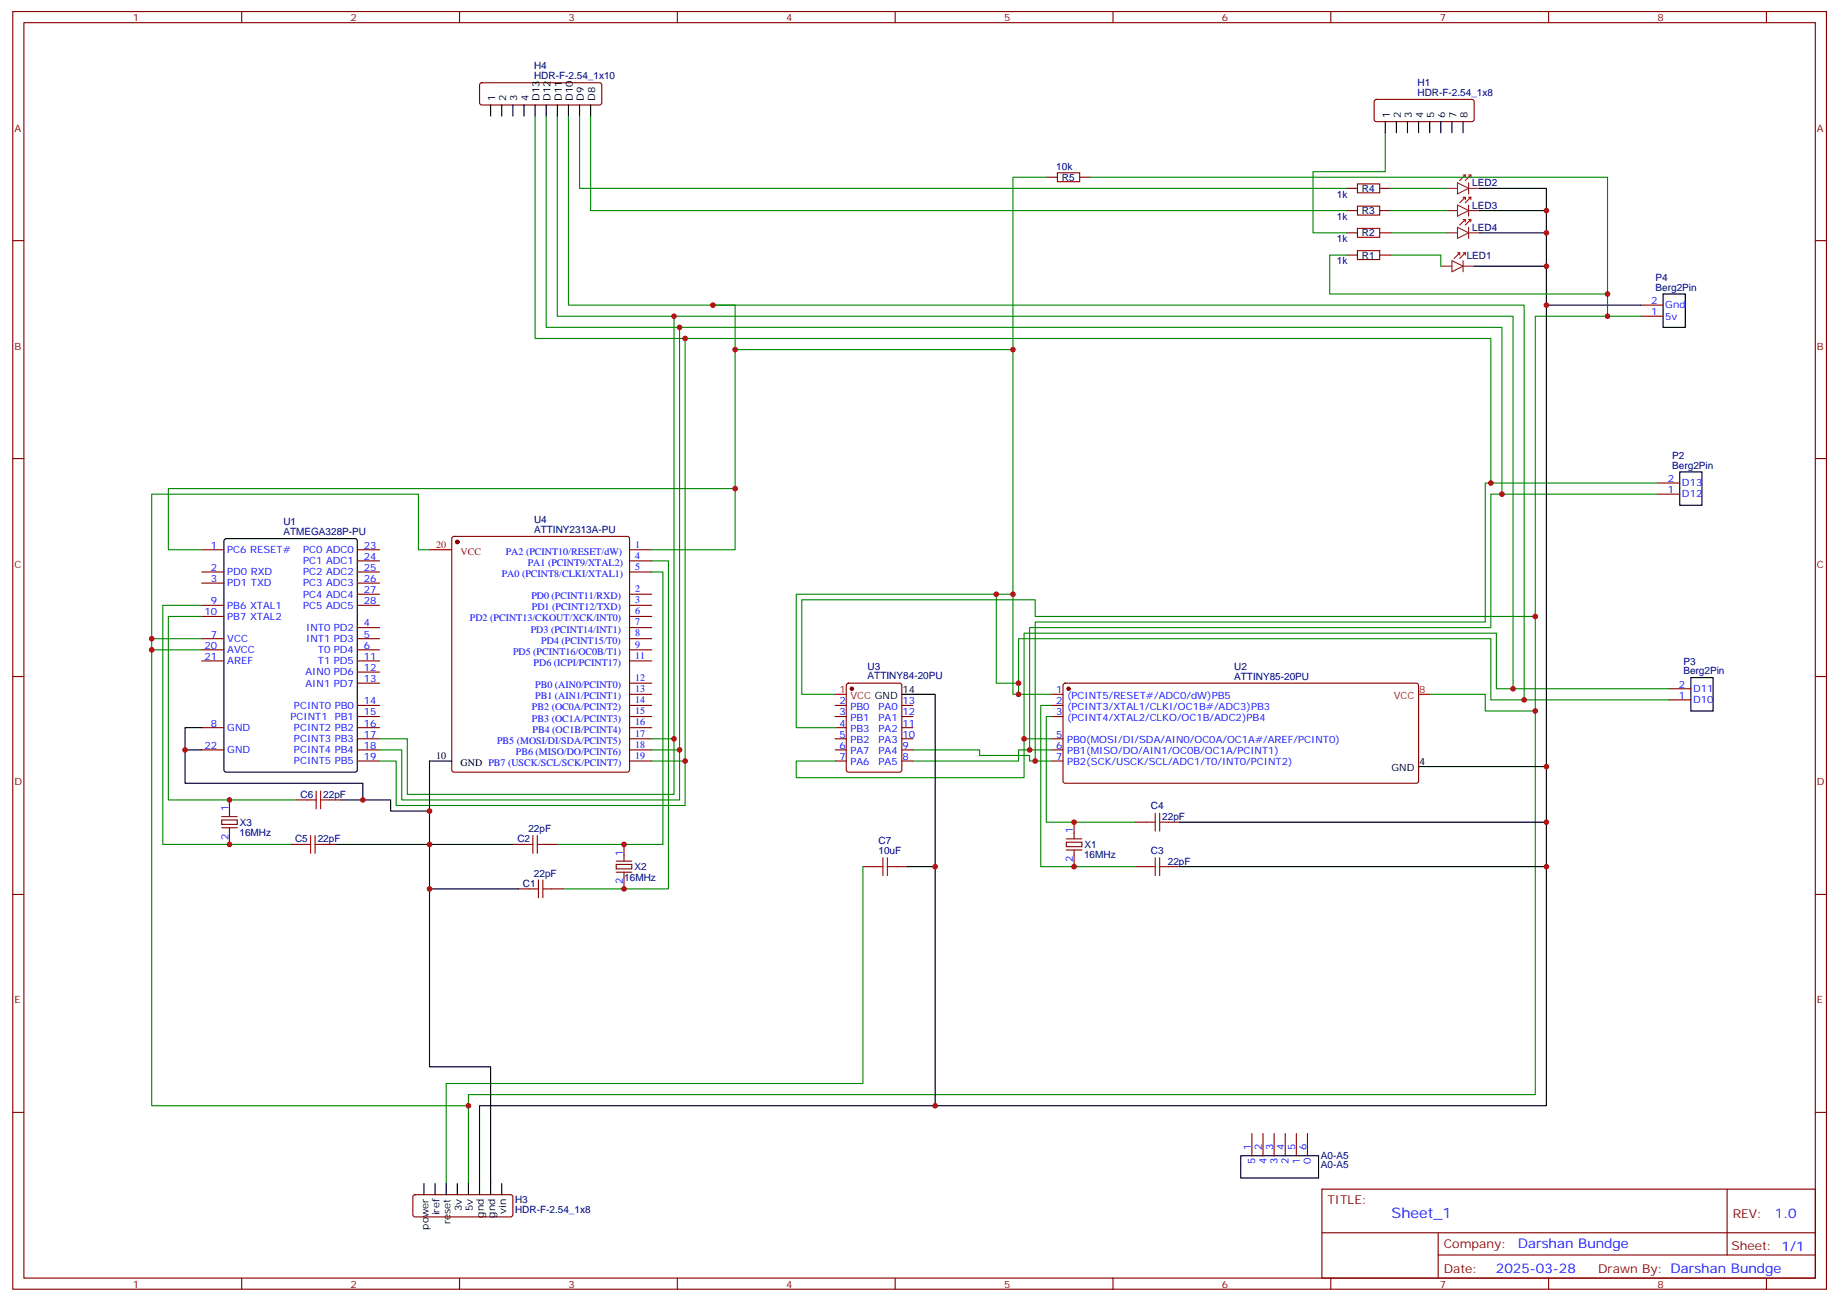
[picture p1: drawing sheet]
<svg xmlns="http://www.w3.org/2000/svg" width="583mm" height="413mm" viewBox="0 0 583 413" stroke-linecap="round" stroke-linejoin="round" font-family="sans-serif">
<g fill="none" stroke="#870000" stroke-width=".35">
<path d="M4.1 3.7h575.7v405.3h-575.7zM7.6 7.2h568.7v398.3h-568.7zM76.7 3.7v3.5M145.9 3.7v3.5M215 3.7v3.5M284.2 3.7v3.5M353.3 3.7v3.5M422.5 3.7v3.5M491.6 3.7v3.5M560.7 3.7v3.5M152.5 26.5l.4-.3h37.4l.5 .3 .2 .5v5.6l-.2 .5-.5 .2h-37.4l-.5-.2-.2-.5v-5.6zM436.4 31.7l.5-.2h30.4l.5 .2 .2 .5v5.7l-.3 .5-.4 .2h-30.4l-.5-.2-.2-.5v-5.7z"/>
<path d="M332.1 56.2h3.6M342.7 56.2h3.6M427.4 59.8h3.5M438 59.8h3.5M4.1 76.3h3.5M427.4 66.8h3.5M427.4 73.9h3.5M438 66.8h3.5M438 73.9h3.5M576.3 76.3h3.5M427.4 80.9h3.5M438 80.9h3.5"/>
<path d="M520.9 96.8h7M520.9 100.3h7M4.1 145.5h3.5M526.2 156.8h7M526.2 153.2h7M576.3 145.5h3.5M64 174.4h7.1M113.4 174.4h7.1M113.4 177.9h7.1M143.6 170.4l.5-.2h55l.5 .2 .2 .5v73.4l-.2 .5-.5 .2h-55l-.5-.3-.2-.4v-73.4zM199.8 174.4h7.1M199.8 177.9h7.1"/>
<path d="M64 181.5h7.1M64 185h7.1M64 192.1h7.1M64 195.6h7.1M113.4 181.5h7.1M113.4 185h7.1M113.4 199.1h7.1M113.4 192.1h7.1M113.4 188.5h7.1M199.8 181.5h7.1M199.8 199.1h7.1M199.8 192.1h7.1"/>
<path d="M199.8 195.6h7.1M199.8 188.5h7.1M4.1 214.6h3.5M64 202.6h7.1M64 206.2h7.1M64 209.7h7.1M113.4 202.6h7.1M113.4 206.2h7.1M113.4 209.7h7.1M113.4 213.2h7.1M113.4 216.7h7.1M199.8 202.6h7.1"/>
<path d="M199.8 206.2h7.1M199.8 209.7h7.1M199.8 216.7h7.1M268.9 217l.4-.3h16.3l.6 .5 .1 27.1-.5 .6-16.5 .1-.6-.5-.1-27zM337.7 217l.4-.3 111.8 .1 .4 .7v30.6l-.7 .4-111.7-.1-.5-.6v-30.3zM529.7 218.5h7.1M576.3 214.6h3.5M64 230.9h7.1M64 237.9h7.1M113.4 230.9h7.1M113.4 223.8h7.1M113.4 227.3h7.1"/>
<path d="M113.4 234.4h7.1M113.4 237.9h7.1M199.8 230.9h7.1M199.8 223.8h7.1M199.8 227.3h7.1M199.8 234.4h7.1M199.8 237.9h7.1M199.8 220.3h7.1M265.1 230.9h3.5M265.1 223.8h3.5M265.1 227.3h3.5M265.1 234.4h3.5"/>
<path d="M265.1 237.9h3.5M286.3 230.9h3.5M286.3 223.8h3.5M286.3 227.3h3.5M286.3 234.4h3.5M286.3 237.9h3.5M333.9 223.8h3.5M333.9 227.3h3.5M333.9 234.4h3.5M333.9 237.9h3.5M333.9 220.3h3.5M529.7 222h7.1"/>
<path d="M72.8 253.8v5.3M94 253.8h3.5M104.6 253.8h3.5M113.4 241.4h7.1M199.8 241.4h7.1M265.1 241.4h3.5M286.3 241.4h3.5M333.9 241.4h3.5M70.4 260.1h4.9v1.4h-4.9zM72.8 262.6v5.3M92.3 267.9h3.5M102.8 267.9h3.6"/>
<path d="M162.8 267.9h3.5M173.4 267.9h3.5M195.6 274.2h5v1.5h-5zM198.1 276.7v5.3M198.1 267.9v5.3M273.9 275h3.6M284.5 275h3.5M338.5 267.2h4.9v1.4h-4.9zM341 269.7v5.3M341 260.8v5.3M360.4 275h3.5M360.4 260.8h3.5"/>
<path d="M370.9 275h3.6M370.9 260.8h3.6M4.1 283.8h3.5M164.6 282h3.5M175.2 282h3.5M576.3 283.8h3.5M4.1 352.9h3.5M397.4 359.6v7.1M400.9 359.6v7.1M404.5 359.6v7.1M408 359.6v7.1M411.5 359.6v7.1"/>
<path d="M415 359.6v7.1M576.3 352.9h3.5M131.3 379.2l.5-.2h30.3l.5 .2 .2 .5v5.7l-.2 .5-.5 .2h-30.3l-.5-.3-.2-.4v-5.7zM419.6 377.3h156.7v28.2h-156.7zM548.3 377.3v20.9M419.7 391.1h156.4M456.5 398.2h119.6M456.5 391.1v14.1M76.7 405.5v3.5M145.9 405.5v3.5M215 405.5v3.5M284.2 405.5v3.5"/>
<path d="M353.3 405.5v3.5M422.5 405.5v3.5M491.6 405.5v3.5M560.7 405.5v3.5"/>
</g>
<g fill="none" stroke="#a10000" stroke-width=".35">
<path d="M335.7 54.8h7v2.8h-7zM430.9 58.3h7.1v2.9h-7.1zM430.9 65.4h7.1v2.8h-7.1zM430.9 72.5h7.1v2.8h-7.1zM430.9 79.5h7.1v2.8h-7.1zM97.5 253.8h2.9M100.4 251v5.6M101.8 253.8h2.8M101.8 251v5.6M366.7 258v5.7M368.1 258v5.7M95.8 267.9h2.8"/>
<path d="M98.6 265.1v5.6M100 267.9h2.8M100 265.1v5.6M166.3 267.9h2.9M169.2 265.1v5.6M170.6 267.9h2.8M170.6 265.1v5.6M170.9 279.2v5.6M172.3 279.2v5.6M277.5 275h2.8M280.3 272.1v5.7M281.7 275h2.8"/>
<path d="M281.7 272.1v5.7M363.9 275h2.8M363.9 260.8h2.8M366.7 272.1v5.7M368.1 275h2.8M368.1 260.8h2.8M368.1 272.1v5.7M168.1 282h2.8M172.3 282h2.9"/>
</g>
<g fill="none" stroke="#000" stroke-width=".35">
<path d="M155.8 33.3v3.5M159.3 33.3v3.5M162.8 33.3v3.5M166.3 33.3v3.5M169.9 33.3v3.5M173.4 33.3v3.5M176.9 33.3v3.5M180.4 33.3v3.5M184 33.3v3.5M187.5 33.3v3.5M439.7 38.6v3.5M443.3 38.6v3.5"/>
<path d="M446.8 38.6v3.5M450.3 38.6v3.5M453.8 38.6v3.5M457.4 38.6v3.5M460.9 38.6v3.5M464.4 38.6v3.5M469.7 59.8h21.2v24.7M469.7 66.8h21.2M469.7 73.9h21.2M468 84.5h22.9v12.3M520.9 96.8h-30v254h-338.7v28.2M527.9 93.3h7.1v10.6h-7.1z"/>
<path d="M533.2 149.7h7.1v10.6h-7.1zM71.3 171.1l.5-.2h40.9l.7 .4v73l-.4 .6-41.2 .1-.7-.5v-72.9zM536.8 215h7v10.6h-7zM58.7 237.9h5.3M64 230.9h-5.3v17.6h56.5v5.3M286.3 220.3h10.6v54.7h-8.9M108.1 253.8h15.9v3.5h12.3M143.4 241.4h-7.1v26.5h26.5M450.3 243.2h40.6M106.4 267.9h29.9v14.1h28.3M296.9 275v75.8M374.5 260.8h116.4"/>
<path d="M374.5 275h116.4M136.3 282v56.5h19.5v40.5M134.6 375.5v3.5M138.1 375.5v3.5M141.6 375.5v3.5M145.2 375.5v3.5M148.7 375.5v3.5M159.3 375.5v3.5M393.9 366.7h24.7v7h-24.7z"/>
</g>
<g fill="#870000" stroke="#870000" stroke-width=".35">
<circle cx="145.2" cy="171.9" r=".53"/>
<circle cx="270.4" cy="218.5" r=".53"/>
<circle cx="339.2" cy="218.5" r=".53"/>
</g>
<g fill="none" stroke="#f00" stroke-width=".35">
<path d="M464.4 55.5h.7M465.1 55.5v.7M465.1 55.5l-1.7 1.8M466.2 55.5h.7M466.9 55.5v.7M466.9 55.5l-1.8 1.8M464.4 62.6h.7M464.4 69.6h.7M465.1 62.6l-1.7 1.7M465.1 62.6v.7M465.1 69.6v.7M465.1 69.6l-1.7 1.8"/>
<path d="M466.2 62.6h.7M466.2 69.6h.7M466.9 62.6l-1.8 1.7M466.9 62.6v.7M466.9 69.6v.7M466.9 69.6l-1.8 1.8M462.7 80.2h.7M463.4 80.2l-1.8 1.8M463.4 80.2v.7M464.4 80.2h.7M465.1 80.2v.7M465.1 80.2l-1.7 1.8"/>
<path d="M136.3 174.4h7.1M265.1 220.3h3.5M450.3 220.3h3.5"/>
</g>
<path d="M70.4 259.1h4.9M70.4 262.6h4.9M195.6 276.7h5M195.6 273.2h5M338.5 269.7h4.9M338.5 266.1h4.9" fill="none" stroke="#871200" stroke-width=".35"/>
<g fill="none" stroke="#8c2424" stroke-width=".35">
<path d="M459.1 59.8h3.6M462.7 58l3.5 1.8-3.5 1.7zM466.2 58v3.5M466.2 59.8h3.5M459.1 66.8h3.6M459.1 73.9h3.6M462.7 65.1l3.5 1.7-3.5 1.8zM462.7 72.1l3.5 1.8-3.5 1.7zM466.2 65.1v3.5M466.2 72.1v3.5M466.2 66.8h3.5M466.2 73.9h3.5"/>
<path d="M457.4 84.5h3.5M460.9 82.7l3.5 1.8-3.5 1.7zM464.4 82.7v3.5M464.4 84.5h3.6"/>
</g>
<g fill="none" stroke="#008700" stroke-width=".35">
<path d="M169.9 36.8v70.6h303.4v45.8h52.9M173.4 36.8v67.1h303.4v52.9h49.4M176.9 36.8v63.5h303.4v118.2h49.4M180.4 36.8v60h303.4v125.2h45.9M184 36.8v23h243.4M187.5 36.8v30h239.9M332.1 56.2h-10.5v164.1h12.3M346.3 56.2h164v44.1M439.7 42.1v12.4h-22.9v19.4h10.6M441.5 59.8h17.6M441.5 73.9h17.6M441.5 66.8h17.6"/>
<path d="M226.3 96.8h7.1v77.6h-26.5M427.4 80.9h-5.3v12.4h88.2M441.5 80.9h15.9v3.6M214 100.3v151.7h-84.7v-17.6h-8.8M215.7 103.9v149.9h-88.2v-15.9h-7M217.5 107.4v148.2h-91.7v-14.2h-5.3M233.4 110.9h88.2M520.9 100.3h-33.5v247h-338.7v28.2M233.4 155h-180v19.4h10.6M473.3 153.2h-1.8v44.1h-142.9v44.1h5.3M476.8 156.8h-3.5v42.3h-146.5v38.8h7.1M136.3 174.4h-3.5v-17.6h-84.6v45.8"/>
<path d="M206.9 177.9h5.3v104.1h-33.5M64 192.1h-12.3v75.8h40.6M64 195.6h-10.6v58.2h40.6M206.9 181.5h3.5v86.4h-33.5M316.3 188.5v28.2h7M321.6 188.5h-68.8v42.4h12.3M487.4 195.6h-158.8v-5.3h-74.1v30h10.6M64 206.2h-15.8v144.6h100.5M64 202.6h-15.8v3.6M480.3 218.5h-5.3v-17.6h-149.9v33.5h8.8M206.9 237.9h8.8M206.9 234.4h7.1"/>
<path d="M289.8 237.9h21.2v1.8h15.8v1.7h1.8M323.3 220.3v-17.7h150v19.4h10.5M325.1 234.4v12.3h-72.3v-5.3h12.3M326.8 237.9h-3.5v3.5h-33.5M333.9 223.8h-3.5v51.2h30M333.9 227.3h-1.8v33.5h28.3M453.8 220.3h17.7v5.3h15.9M206.9 241.4h10.6M273.9 275v68.7h-132.3v31.8"/>
</g>
<g fill="#c00">
<circle cx="321.6" cy="188.5" r=".88"/>
<circle cx="483.8" cy="222" r=".88"/>
<circle cx="323.3" cy="220.3" r=".88"/>
<circle cx="316.3" cy="188.5" r=".88"/>
<circle cx="323.3" cy="216.7" r=".88"/>
<circle cx="480.3" cy="218.5" r=".88"/>
<circle cx="476.8" cy="156.8" r=".88"/>
<circle cx="473.3" cy="153.2" r=".88"/>
<circle cx="325.1" cy="234.4" r=".88"/>
<circle cx="326.8" cy="237.9" r=".88"/>
<circle cx="328.6" cy="241.4" r=".88"/>
<circle cx="341" cy="260.8" r=".88"/>
<circle cx="341" cy="275" r=".88"/>
<circle cx="487.4" cy="225.6" r=".88"/>
<circle cx="487.4" cy="195.6" r=".88"/>
<circle cx="226.3" cy="96.8" r=".88"/>
<circle cx="148.7" cy="350.8" r=".88"/>
<circle cx="48.2" cy="206.2" r=".88"/>
<circle cx="48.2" cy="202.6" r=".88"/>
<circle cx="233.4" cy="110.9" r=".88"/>
<circle cx="233.4" cy="155" r=".88"/>
<circle cx="214" cy="100.3" r=".88"/>
<circle cx="215.7" cy="103.9" r=".88"/>
<circle cx="217.5" cy="107.4" r=".88"/>
<circle cx="217.5" cy="241.4" r=".88"/>
<circle cx="215.7" cy="237.9" r=".88"/>
<circle cx="214" cy="234.4" r=".88"/>
<circle cx="72.8" cy="253.8" r=".88"/>
<circle cx="72.8" cy="267.9" r=".88"/>
<circle cx="198.1" cy="267.9" r=".88"/>
<circle cx="198.1" cy="282" r=".88"/>
<circle cx="321.6" cy="110.9" r=".88"/>
<circle cx="510.3" cy="100.3" r=".88"/>
<circle cx="490.9" cy="96.8" r=".88"/>
<circle cx="490.9" cy="84.5" r=".88"/>
<circle cx="490.9" cy="66.8" r=".88"/>
<circle cx="490.9" cy="73.9" r=".88"/>
<circle cx="490.9" cy="243.2" r=".88"/>
<circle cx="490.9" cy="260.8" r=".88"/>
<circle cx="490.9" cy="275" r=".88"/>
<circle cx="296.9" cy="350.8" r=".88"/>
<circle cx="296.9" cy="275" r=".88"/>
<circle cx="136.3" cy="267.9" r=".88"/>
<circle cx="136.3" cy="257.3" r=".88"/>
<circle cx="136.3" cy="282" r=".88"/>
<circle cx="115.2" cy="253.8" r=".88"/>
<circle cx="58.7" cy="237.9" r=".88"/>
<circle cx="510.3" cy="93.3" r=".88"/>
</g>
<text font-size="4.6" fill="#00f" x="441.7" y="386.3">Sheet_1</text>
<g font-size="4.2" fill="#00f">
<text x="563.4" y="386.5">1.0</text>
<text x="481.8" y="396.1">Darshan Bundge</text>
<text x="474.9" y="403.9">2025-03-28</text>
</g>
<g font-size="3.9" fill="#800">
<text x="421.4" y="381.8">TITLE:</text>
<text x="550" y="386.5">REV:</text>
<text x="458.3" y="396">Company:</text>
<text x="549.7" y="396.7">Sheet: 1/1</text>
<text x="458.3" y="403.7">Date:</text>
<text x="507.3" y="403.8">Drawn By: Darshan Bundge</text>
</g>
<g font-size="3.2" fill="#800">
<text x="42.2" y="6.7">1</text>
<text x="111.3" y="6.7">2</text>
<text x="180.4" y="6.7">3</text>
<text x="249.6" y="6.7">4</text>
<text x="318.7" y="6.7">5</text>
<text x="387.9" y="6.7">6</text>
<text x="457" y="6.7">7</text>
<text x="526.2" y="6.7">8</text>
<text x="4.6" y="41.8">A</text>
<text x="576.8" y="41.8">A</text>
<text x="4.6" y="110.9">B</text>
<text x="576.8" y="110.9">B</text>
<text x="4.6" y="180.1">C</text>
<text x="576.8" y="180.1">C</text>
<text x="4.6" y="249.2">D</text>
<text x="576.8" y="249.2">D</text>
<text x="4.6" y="318.3">E</text>
<text x="576.8" y="318.3">E</text>
<text x="42.2" y="408.5">1</text>
<text x="111.3" y="408.5">2</text>
<text x="180.4" y="408.5">3</text>
<text x="249.6" y="408.5">4</text>
<text x="318.7" y="408.5">5</text>
<text x="387.9" y="408.5">6</text>
<text x="457" y="408.5">7</text>
<text x="526.2" y="408.5">8</text>
</g>
<g font-size="3.2" fill="#000080">
<text x="169.5" y="22">H4</text>
<text x="169.5" y="25.2">HDR-F-2.54_1x10</text>
<text x="450" y="27.3">H1</text>
<text x="450" y="30.5">HDR-F-2.54_1x8</text>
<text x="335.3" y="53.9">10k</text>
<text x="337.1" y="57.4">R5</text>
<text x="467.4" y="59.1">LED2</text>
<text x="424.4" y="62.7">1k</text>
<text x="432.3" y="60.9">R4</text>
<text x="424.4" y="69.7">1k</text>
<text x="432.3" y="68">R3</text>
<text x="467.4" y="66.2">LED3</text>
<text x="424.4" y="76.8">1k</text>
<text x="432.3" y="75">R2</text>
<text x="467.4" y="73.3">LED4</text>
<text x="424.4" y="83.8">1k</text>
<text x="432.3" y="82.1">R1</text>
<text x="465.6" y="82.1">LED1</text>
<text x="525.6" y="89.1">P4</text>
<text x="525.6" y="92.2">Berg2Pin</text>
<text x="530.9" y="148.7">Berg2Pin</text>
<text x="530.9" y="145.6">P2</text>
<text x="89.9" y="166.6">U1</text>
<text x="169.5" y="166">U4</text>
<text x="89.9" y="169.8">ATMEGA328P-PU</text>
<text x="169.5" y="169.1">ATTINY2313A-PU</text>
<text x="275.4" y="215.5">ATTINY84-20PU</text>
<text x="275.4" y="212.4">U3</text>
<text x="391.8" y="215.6">ATTINY85-20PU</text>
<text x="391.8" y="212.6">U2</text>
<text x="534.4" y="213.9">Berg2Pin</text>
<text x="534.4" y="210.9">P3</text>
<text x="95.4" y="253.2">C6</text>
<text x="102.6" y="253.2">22pF</text>
<text x="365.3" y="256.7">C4</text>
<text x="76.2" y="262">X3</text>
<text x="369" y="260.2">22pF</text>
<text x="76" y="265.1">16MHz</text>
<text x="93.7" y="267.3">C5</text>
<text x="100.8" y="267.3">22pF</text>
<text x="164.2" y="267.3">C2</text>
<text x="167.7" y="264">22pF</text>
<text x="278.9" y="267.9">C7</text>
<text x="344.3" y="269">X1</text>
<text x="278.9" y="271.1">10uF</text>
<text x="344.1" y="272.2">16MHz</text>
<text x="365.3" y="270.8">C3</text>
<text x="370.7" y="274.3">22pF</text>
<text x="166" y="281.4">C1</text>
<text x="169.5" y="278.1">22pF</text>
<text x="198.2" y="279.6">16MHz</text>
<text x="201.5" y="276.2">X2</text>
<text x="419.3" y="370.6">A0-A5</text>
<text x="419.3" y="367.6">A0-A5</text>
<text x="163.5" y="381.6">H3</text>
<text x="163.5" y="384.7">HDR-F-2.54_1x8</text>
</g>
<g font-size="3.2">
<text x="157.2" y="32" transform="rotate(-90 157.2 32)">1</text>
<text x="160.7" y="32" transform="rotate(-90 160.7 32)">2</text>
<text x="164.2" y="32" transform="rotate(-90 164.2 32)">3</text>
<text x="167.7" y="32" transform="rotate(-90 167.7 32)">4</text>
<text x="171.3" y="32" transform="rotate(-90 171.3 32)">D13</text>
<text x="174.8" y="32" transform="rotate(-90 174.8 32)">D12</text>
<text x="178.3" y="32" transform="rotate(-90 178.3 32)">D11</text>
<text x="181.9" y="32" transform="rotate(-90 181.9 32)">D10</text>
<text x="185.4" y="32" transform="rotate(-90 185.4 32)">D9</text>
<text x="188.9" y="32" transform="rotate(-90 188.9 32)">D8</text>
<text x="441.1" y="37.3" transform="rotate(-90 441.1 37.3)">1</text>
<text x="444.7" y="37.3" transform="rotate(-90 444.7 37.3)">2</text>
<text x="448.2" y="37.3" transform="rotate(-90 448.2 37.3)">3</text>
<text x="451.7" y="37.3" transform="rotate(-90 451.7 37.3)">4</text>
<text x="455.3" y="37.3" transform="rotate(-90 455.3 37.3)">5</text>
<text x="458.8" y="37.3" transform="rotate(-90 458.8 37.3)">6</text>
<text x="462.3" y="37.3" transform="rotate(-90 462.3 37.3)">7</text>
<text x="465.8" y="37.3" transform="rotate(-90 465.8 37.3)">8</text>
<text x="286.5" y="219.9">14</text>
<text x="138.5" y="240.7">10</text>
<text x="146.2" y="243">GND PB7 (USCK/SCL/SCK/PCINT7)</text>
<text x="441.7" y="244.6">GND</text>
<text x="450.5" y="242.9">4</text>
<text x="139.5" y="385.6" transform="rotate(-90 139.5 385.6)">iref</text>
<text x="143.1" y="388.4" transform="rotate(-90 143.1 388.4)">reset</text>
<text x="146.6" y="384.2" transform="rotate(-90 146.6 384.2)">3v</text>
<text x="150.1" y="384.2" transform="rotate(-90 150.1 384.2)">5v</text>
<text x="153.6" y="386.3" transform="rotate(-90 153.6 386.3)">gnd</text>
<text x="157.2" y="386.3" transform="rotate(-90 157.2 386.3)">gnd</text>
<text x="160.7" y="385.1" transform="rotate(-90 160.7 385.1)">vin</text>
<text x="136" y="390.1" transform="rotate(-90 136 390.1)">power</text>
</g>
<g font-size="3.2" fill="#00f">
<text x="524.2" y="100">1</text>
<text x="524.2" y="96.4">2</text>
<text x="528.6" y="101.4">5v</text>
<text x="528.6" y="97.9">Gnd</text>
<text x="529.4" y="152.9">2</text>
<text x="533.9" y="154.3">D13</text>
<text x="529.4" y="156.4">1</text>
<text x="533.9" y="157.8">D12</text>
<text x="201.6" y="173.7">1</text>
<text x="67" y="174.1">1</text>
<text x="72.1" y="175.5">PC6 RESET#</text>
<text x="96.3" y="175.5">PC0 ADC0</text>
<text x="96.3" y="179">PC1 ADC1</text>
<text x="115.5" y="174.1">23</text>
<text x="115.5" y="177.6">24</text>
<text x="160.5" y="176">PA2 (PCINT10/RESET/dW)</text>
<text x="167.5" y="179.5">PA1 (PCINT9/XTAL2)</text>
<text x="201.6" y="177.2">4</text>
<text x="67" y="181.1">2</text>
<text x="67" y="184.6">3</text>
<text x="72.1" y="182.5">PD0 RXD</text>
<text x="96.3" y="182.5">PC2 ADC2</text>
<text x="115.5" y="181.1">25</text>
<text x="115.5" y="184.6">26</text>
<text x="159.3" y="183.1">PA0 (PCINT8/CLKI/XTAL1)</text>
<text x="201.6" y="180.8">5</text>
<text x="67" y="191.7">9</text>
<text x="72.1" y="186.1">PD1 TXD</text>
<text x="96.3" y="186.1">PC3 ADC3</text>
<text x="96.3" y="189.6">PC4 ADC4</text>
<text x="115.5" y="188.2">27</text>
<text x="115.5" y="191.7">28</text>
<text x="168.7" y="190.1">PD0 (PCINT11/RXD)</text>
<text x="201.6" y="191.3">3</text>
<text x="201.6" y="187.8">2</text>
<text x="64.9" y="195.2">10</text>
<text x="72.1" y="193.1">PB6 XTAL1</text>
<text x="72.1" y="196.6">PB7 XTAL2</text>
<text x="96.3" y="193.1">PC5 ADC5</text>
<text x="149.1" y="197.2">PD2 (PCINT13/CKOUT/XCK/INT0)</text>
<text x="168.8" y="193.6">PD1 (PCINT12/TXD)</text>
<text x="201.6" y="194.9">6</text>
<text x="67" y="202.3">7</text>
<text x="72.1" y="203.7">VCC</text>
<text x="97.2" y="200.2">INT0 PD2</text>
<text x="97.2" y="203.7">INT1 PD3</text>
<text x="115.5" y="198.8">4</text>
<text x="115.5" y="202.3">5</text>
<text x="168.5" y="200.7">PD3 (PCINT14/INT1)</text>
<text x="201.6" y="201.9">8</text>
<text x="201.6" y="198.4">7</text>
<text x="64.9" y="205.8">20</text>
<text x="64.9" y="209.3">21</text>
<text x="72.1" y="207.2">AVCC</text>
<text x="100.9" y="207.2">T0 PD4</text>
<text x="115.5" y="205.8">6</text>
<text x="115.5" y="209.3">11</text>
<text x="162.9" y="207.8">PD5 (PCINT16/OC0B/T1)</text>
<text x="171.8" y="204.2">PD4 (PCINT15/T0)</text>
<text x="201.6" y="209">11</text>
<text x="201.6" y="205.5">9</text>
<text x="72.1" y="210.7">AREF</text>
<text x="97" y="214.3">AIN0 PD6</text>
<text x="100.9" y="210.7">T1 PD5</text>
<text x="115.5" y="212.9">12</text>
<text x="169.4" y="211.3">PD6 (ICPI/PCINT17)</text>
<text x="97" y="217.8">AIN1 PD7</text>
<text x="115.5" y="216.4">13</text>
<text x="169.9" y="218.3">PB0 (AIN0/PCINT0)</text>
<text x="169.9" y="221.9">PB1 (AIN1/PCINT1)</text>
<text x="201.6" y="216">12</text>
<text x="201.6" y="219.6">13</text>
<text x="335.2" y="219.9">1</text>
<text x="338.7" y="221.7">(PCINT5/RESET#/ADC0/dW)PB5</text>
<text x="533" y="221.7">1</text>
<text x="533" y="218.2">2</text>
<text x="537.5" y="219.6">D11</text>
<text x="93.3" y="224.9">PCINT0 PB0</text>
<text x="115.5" y="223.4">14</text>
<text x="115.5" y="227">15</text>
<text x="168.9" y="225.4">PB2 (OC0A/PCINT2)</text>
<text x="201.6" y="223.1">14</text>
<text x="201.6" y="226.6">15</text>
<text x="266.4" y="223.4">2</text>
<text x="266.4" y="227">3</text>
<text x="269.9" y="225.2">PB0</text>
<text x="278.9" y="225.2">PA0</text>
<text x="286.5" y="227">12</text>
<text x="286.5" y="223.4">13</text>
<text x="335.2" y="223.4">2</text>
<text x="335.2" y="227">3</text>
<text x="338.7" y="225.2">(PCINT3/XTAL1/CLKI/OC1B#/ADC3)PB3</text>
<text x="537.5" y="223.1">D10</text>
<text x="67" y="230.5">8</text>
<text x="72.1" y="231.9">GND</text>
<text x="92.2" y="228.4">PCINT1</text>
<text x="93.3" y="231.9">PCINT2 PB2</text>
<text x="106.3" y="228.4">PB1</text>
<text x="115.5" y="230.5">16</text>
<text x="168.9" y="228.9">PB3 (OC1A/PCINT3)</text>
<text x="169.1" y="232.4">PB4 (OC1B/PCINT4)</text>
<text x="201.6" y="230.2">16</text>
<text x="201.6" y="233.7">17</text>
<text x="266.4" y="230.5">4</text>
<text x="269.9" y="228.7">PB1</text>
<text x="269.9" y="232.3">PB3</text>
<text x="278.9" y="232.3">PA2</text>
<text x="278.9" y="228.7">PA1</text>
<text x="286.5" y="230.5">11</text>
<text x="338.7" y="228.7">(PCINT4/XTAL2/CLKO/OC1B/ADC2)PB4</text>
<text x="64.9" y="237.6">22</text>
<text x="72.1" y="239">GND</text>
<text x="93.3" y="235.4">PCINT3 PB3</text>
<text x="93.3" y="239">PCINT4 PB4</text>
<text x="115.5" y="234">17</text>
<text x="115.5" y="237.6">18</text>
<text x="157.8" y="236">PB5 (MOSI/DI/SDA/PCINT5)</text>
<text x="163.8" y="239.5">PB6 (MISO/DO/PCINT6)</text>
<text x="201.6" y="237.2">18</text>
<text x="266.4" y="234">5</text>
<text x="266.4" y="237.6">6</text>
<text x="269.9" y="235.8">PB2</text>
<text x="269.9" y="239.3">PA7</text>
<text x="278.9" y="239.3">PA4</text>
<text x="278.9" y="235.8">PA3</text>
<text x="286.5" y="237.6">9</text>
<text x="286.5" y="234">10</text>
<text x="335.2" y="234">5</text>
<text x="335.2" y="237.6">6</text>
<text x="338.7" y="235.8">PB0(MOSI/DI/SDA/AIN0/OC0A/OC1A#/AREF/PCINT0)</text>
<text x="338.7" y="239.3">PB1(MISO/DO/AIN1/OC0B/OC1A/PCINT1)</text>
<text x="93.3" y="242.5">PCINT5 PB5</text>
<text x="115.5" y="241.1">19</text>
<text x="201.6" y="240.7">19</text>
<text x="266.4" y="241.1">7</text>
<text x="269.9" y="242.9">PA6</text>
<text x="278.9" y="242.9">PA5</text>
<text x="286.5" y="241.1">8</text>
<text x="335.2" y="241.1">7</text>
<text x="338.7" y="242.9">PB2(SCK/USCK/SCL/ADC1/T0/INT0/PCINT2)</text>
<text x="72.5" y="257.3" transform="rotate(-90 72.5 257.3)">1</text>
<text x="72.5" y="266.4" transform="rotate(-90 72.5 266.4)">2</text>
<text x="340.6" y="264.4" transform="rotate(-90 340.6 264.4)">1</text>
<text x="197.7" y="271.4" transform="rotate(-90 197.7 271.4)">1</text>
<text x="340.6" y="273.4" transform="rotate(-90 340.6 273.4)">2</text>
<text x="197.7" y="280.5" transform="rotate(-90 197.7 280.5)">2</text>
<text x="397.1" y="364.9" transform="rotate(-90 397.1 364.9)">1</text>
<text x="400.6" y="364.9" transform="rotate(-90 400.6 364.9)">2</text>
<text x="404.1" y="364.9" transform="rotate(-90 404.1 364.9)">3</text>
<text x="407.6" y="364.9" transform="rotate(-90 407.6 364.9)">4</text>
<text x="411.2" y="364.9" transform="rotate(-90 411.2 364.9)">5</text>
<text x="414.7" y="364.9" transform="rotate(-90 414.7 364.9)">6</text>
<text x="398.5" y="369.4" transform="rotate(-90 398.5 369.4)">5</text>
<text x="402" y="369.4" transform="rotate(-90 402 369.4)">4</text>
<text x="405.5" y="369.4" transform="rotate(-90 405.5 369.4)">3</text>
<text x="409" y="369.4" transform="rotate(-90 409 369.4)">2</text>
<text x="412.6" y="369.4" transform="rotate(-90 412.6 369.4)">1</text>
<text x="416.1" y="369.4" transform="rotate(-90 416.1 369.4)">0</text>
</g>
<g font-size="3.2" fill="#f00">
<text x="138.5" y="173.7">20</text>
<text x="146.2" y="176">VCC</text>
<text x="266.4" y="219.9">1</text>
<text x="269.9" y="221.7">VCC GND</text>
<text x="442.4" y="221.7">VCC</text>
<text x="450.5" y="219.9">8</text>
</g>
</svg>
